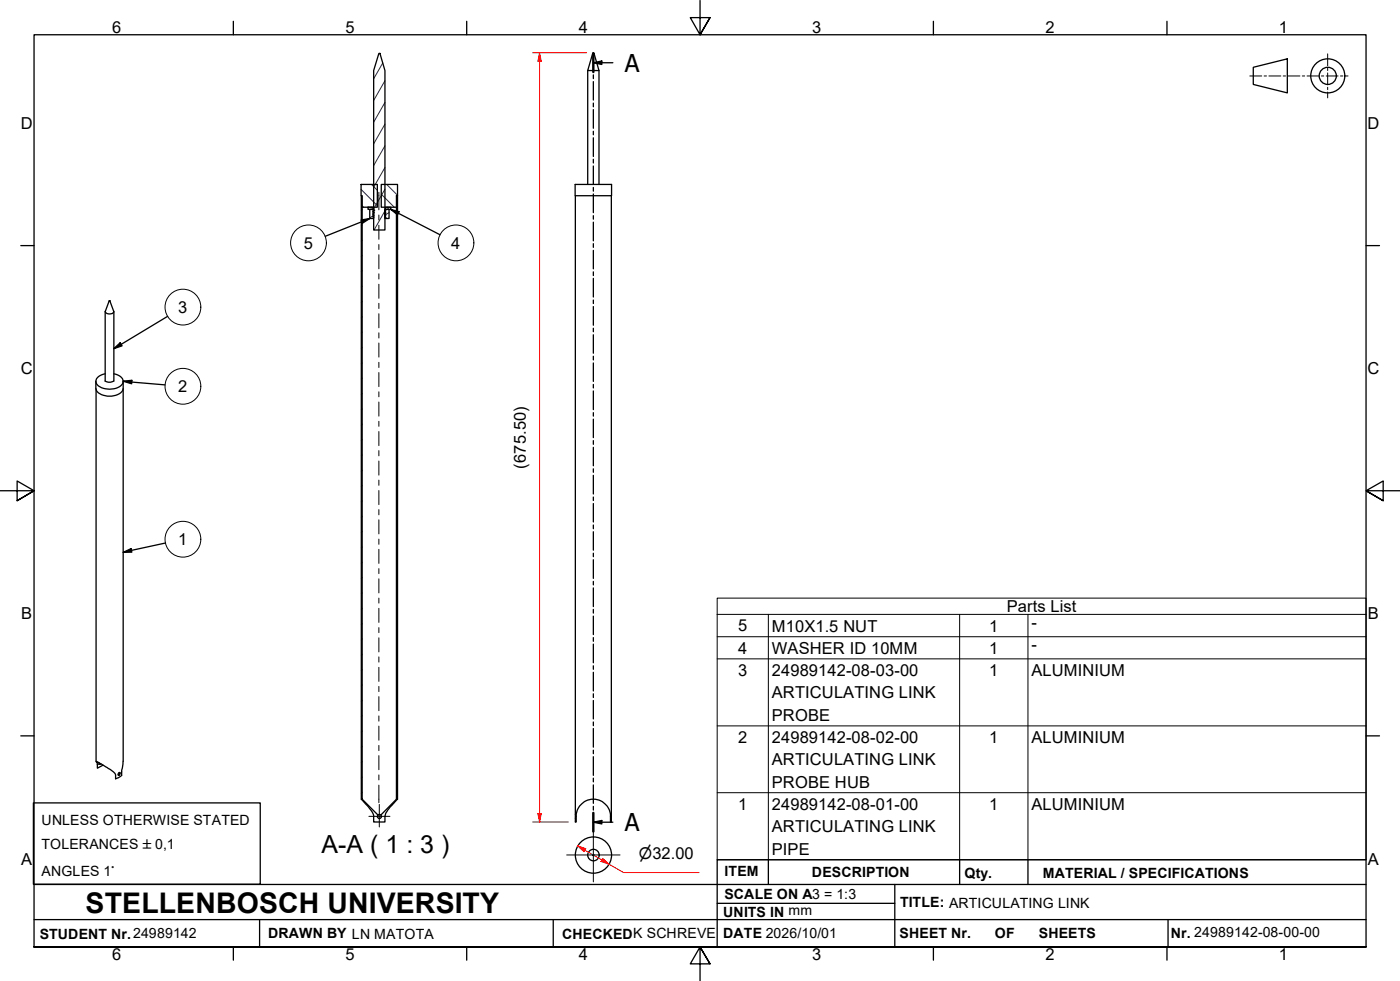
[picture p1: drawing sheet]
<svg xmlns="http://www.w3.org/2000/svg" width="410mm" height="287mm" viewBox="0 0 410 287" stroke-linecap="round" stroke-linejoin="round" font-family="sans-serif">
<!-- layer: Hatch -->
<g fill="none" stroke="#1e1e47" stroke-width=".29">
<path d="M112.1 18.4l-2.7 4.7M112.7 23.6l-3.3 5.8M112.7 30l-3.3 5.8M112.7 36.3l-3.3 5.8M105.7 55.4l4.8 4.8M108.8 54l1.7 1.7M111.6 56.8l3.8 3.9M112.7 42.7l-3.3 5.8M112.7 49l-3.3 5.8M112.7 55.4l-3.3 5.8M113.2 54l3.2 3.2M116.4 60l-.3 .3"/>
<path d="M105.9 60.1l.5 .6M106 70.3l-.2 .3M106 79.3l-.2 .2M106 74.8l-.2 .3M106 65.8l-.2 .3M106 61.3l-.2 .3M108.8 60.7l.4 .6M109.5 63.1l-1.2 .7M112.7 61.7l-3.2 5.6M113.4 60.7l.4 .6M113.9 62.2l-1.2 .7M116.4 77.9l-.3 .3"/>
<path d="M116.4 73.5l-.3 .2M116.4 69l-.3 .2M116.4 64.5l-.3 .2M106 97.2l-.2 .3M106 92.7l-.2 .3M106 88.3l-.2 .2M106 83.8l-.2 .2M116.4 95.9l-.3 .3M116.4 91.4l-.3 .3M116.4 86.9l-.3 .3M116.4 82.4l-.3 .3M106 115.2l-.2 .3"/>
<path d="M106 101.7l-.2 .3M106 119.7l-.2 .3M106 110.7l-.2 .2M106 106.2l-.2 .3M116.4 118.4l-.3 .2M116.4 113.9l-.3 .2M116.4 109.4l-.3 .2M116.4 104.9l-.3 .3M116.4 100.4l-.3 .3M106 133.2l-.2 .2M106 137.7l-.2 .2M106 128.7l-.2 .2"/>
<path d="M106 124.2l-.2 .3M116.4 136.3l-.3 .3M116.4 131.8l-.3 .3M116.4 127.3l-.3 .3M116.4 122.8l-.3 .3M106 146.6l-.2 .3M106 155.6l-.2 .3M106 151.1l-.2 .3M106 142.1l-.2 .3M116.4 158.8l-.3 .2M116.4 154.3l-.3 .3M116.4 149.8l-.3 .3"/>
<path d="M116.4 145.3l-.3 .3M116.4 140.8l-.3 .2M106 178.1l-.2 .2M106 164.6l-.2 .3M106 173.6l-.2 .2M106 169.1l-.2 .3M106 160.1l-.2 .3M116.4 176.7l-.3 .3M116.4 172.2l-.3 .3M116.4 167.7l-.3 .3M116.4 163.3l-.3 .2M106 196l-.2 .3"/>
<path d="M106 191.5l-.2 .3M106 187l-.2 .3M106 182.6l-.2 .2M116.4 199.2l-.3 .3M116.4 194.7l-.3 .3M116.4 190.2l-.3 .3M116.4 185.7l-.3 .2M116.4 181.2l-.3 .3M106 209.5l-.2 .3M106 218.5l-.2 .2M106 214l-.2 .3M106 205l-.2 .2"/>
<path d="M106 200.5l-.2 .3M116.4 217.1l-.3 .3M116.4 212.7l-.3 .2M116.4 208.2l-.3 .2M116.4 203.7l-.3 .2M106 231.9l-.2 .3M106 227.5l-.2 .2M106 223l-.2 .2M116.4 230.6l-.3 .3M116.4 226.1l-.3 .3M116.4 221.6l-.3 .3"/>
</g>
<!-- layer: Visible Edges(ISO) -->
<g fill="none" stroke="#000" stroke-width=".38">
<path d="M110.9 15.6h.4l1.4 5.1v46.6h-3.3v-46.6zM173.5 15.6l-1.4 5.1h3.3l-1.5-5.1M173.5 15.6h.4M173.6 15.6l.1-.1 .2 .1M172.1 20.7v33.3M175.4 20.7v33.3M105.7 54h4.8v6.7h-4.6zM105.8 57.3h.2v176.6h-.2zM111.6 54h4.8l-.1 6.7h-4.7zM116.1 57.3h.3v176.6h-.3zM168.4 54h10.7v3.3h-10.7zM168.5 57.3v183.3h.2v-1.6a5 5 0 0 1 5-5.1 5 5 0 0 1 5.1 5.1v1.6h.2v-183.3"/>
<path d="M107.8 60.7h1.5v.6h-1.5zM108.3 61.3h.9l.3 .3-.3 .2 .3 .3-.3 .2 .3 .3-.3 .2 .3 .3-.3 .4 .3 .1-.3 .4h-.9zM109.2 64h.2M109.2 62.3l.2 .1M109.2 61.8l.2 .1M109.2 62.8l.2 .1M109.2 62.4l.2 .1M109.2 61.9l.2 .1M109.2 62.9h.2M109.2 61.4l.2 .1M109.2 63.5h.2M109.2 63.3h.2"/>
<path d="M109.2 61.4h.2M109.3 61.3h.1M112.7 61.5h.1M112.7 62.5l.2 .1M112.7 61.5h.2M112.7 62.1h.2M112.7 63l.2 .1M112.7 62.6l.2 .1M112.7 62.2h.2M112.7 63.1l.2 .1M112.7 61.7h.2M112.7 63.6l.2 .1"/>
<path d="M112.7 63.5l.2 .1M112.7 61.3h.1M112.7 64h.3M112.7 63.8h.1M112.8 60.7h1.6v.6h-1.6zM113 61.3h.9v2.7h-.9l-.2-.2 .1-.2-.3-.3 .3-.2-.3-.3 .3-.2-.3-.2 .3-.3-.3-.2zM30.8 91.2v20.4M31.9 88.1l.3 .1zM31.9 88.2l-1 2.9a1.4 1.4 0 0 0 2.4 .2l-1.1-3.1M33.3 91.2v20.4M28.1 111.6v2.1a2.86 2.86 0 0 0 2.8 2.1 4.5 4.5 0 0 0 5.1-1.8l.1-2.4M28.1 113.9v108.9"/>
<path d="M30.8 109.4a2.6 2.6 0 0 0-2.7 2.6 4.2 4.2 0 0 0 4.6 1.9 3.3 3.3 0 0 0 3.4-2.3 2.82 2.82 0 0 0-2.8-2.2M36.1 113.9v108.9l-.5 2.8a1.84 1.84 0 0 1-1.8 2.4v-1a5.3 5.3 0 0 0-2.8-2.5l-2.9-1.7 .4 .8v1.3l1.7-.9M29.1 223.3l.1 .4 .3-.1M29.4 223.5l-.3 .2M34.7 226.3l.3-.2a.37 .37 0 0 1 .1 .6 .37 .37 0 0 1-.6 0zM35 226.1l.1 .3-.5 .4M105.8 233.9l1.8 2a5.8 5.8 0 0 1 1.8 3.1v1.6h3.3v-1.6a11.2 11.2 0 0 1 3.3-4.6l.4-.5M106 233.9l4.7 4.7M110.5 239a.6 .6 0 0 0 .6 .6 .6 .6 0 0 0 .6-.6M110.7 238.6l.6-.1 .3 .5M110.7 238.6l-.2 .4M116.1 233.9l-4.6 4.7"/>
<circle cx="173.8" cy="250.3" r="5.3"/>
<circle cx="173.8" cy="250.3" r="1.68"/>
<circle cx="173.8" cy="250.3" r=".16"/>
</g>
<!-- layer: Visible Tangent Edges(ISO) -->
<path d="M29.1 223.5l-.6 .4" fill="none" stroke="#000" stroke-width=".38"/>
<!-- layer: Visible Edges(ISO) -->
<circle cx="109.4" cy="61.5" r=".19" fill="#000"/>
<!-- layer: Symbols(ISO) -->
<g fill="none" stroke="#000" stroke-width=".29">
<path d="M210 179.8v-4.7h190v4.7M210 179.8v71.9h190v-71.9M210 179.8h190M225 179.8v71.9M281 179.8v71.9M301 179.8v71.9M210 186.4h190M210 192.9h190M210 212.5h190M210 232h190"/>
<circle cx="53.6" cy="89.9" r="5.2"/>
<circle cx="53.6" cy="113.1" r="5.2"/>
<circle cx="53.6" cy="157.8" r="5.2"/>
</g>
<!-- layer: Section View Lines(ISO) -->
<g fill="none" stroke="#000" stroke-width=".38">
<path d="M173.7 18.4l2.5-.5v1zM173.7 15.6v5.5M173.7 18.4h5.8M173.7 21.9v1.1M173.7 23.9v5.4M173.7 30.2v1.1M173.7 32.1v5.4M173.7 38.4v1M173.7 40.3v5.5M173.7 46.6v1.1M173.7 48.6v5.4M173.7 54.9v1.1"/>
<path d="M173.7 56.8v5.4M173.7 63.1v1M173.7 65v5.5M173.7 71.3v1.1M173.7 73.3v5.4M173.7 79.6v1.1M173.7 81.5v5.4M173.7 87.8v1.1M173.7 89.7v5.5M173.7 96.1v1M173.7 98v5.4M173.7 104.3v1.1"/>
<path d="M173.7 106.2v5.4M173.7 112.5v1.1M173.7 114.4v5.5M173.7 120.8v1M173.7 122.7v5.4M173.7 129v1.1M173.7 131v5.3M173.7 137.2v1.1M173.7 139.1v5.5M173.7 145.5v1M173.7 147.4v5.4M173.7 153.7v1.1"/>
<path d="M173.7 155.7v5.4M173.7 161.9v1.1M173.7 163.8v5.5M173.7 170.2v1M173.7 172.1v5.5M173.7 178.4v1.1M173.7 180.4v5.4M173.7 186.6v1.1M173.7 188.5v5.5M173.7 194.9v1M173.7 196.8v5.5M173.7 203.1v1.1"/>
<path d="M173.7 205.1v5.4M173.7 211.3v1.1M173.7 213.2v5.5M173.7 219.6v1M173.7 221.5v5.5M173.7 227.8v1.1M173.7 229.8v5.4M173.7 236v1.1M173.7 237.9v5.5M173.7 240.7l2.5-.5v1zM173.7 240.7h5.8"/>
</g>
<path d="M173.7 15.6v5.5M173.7 237.9v5.5" fill="none" stroke="#000" stroke-width=".7"/>
<path d="M173.7 18.4l2.5-.5v1zM173.7 240.7l2.5-.5v1z" fill="#000"/>
<!-- layer: Border_0 -->
<g fill="none" stroke="#000" stroke-width=".38">
<path d="M68.3 6.2v4M136.7 6.2v4M205 .1v10.1l-2.9-5h5.8l-2.9 5 2.9-5M273.3 6.2v4M341.7 6.2v4M6.1 71.9h3.9M400 71.9h3.9M0 143.7h10l-5-2.9v5.8l5-2.9-5 2.9M410 143.7h-10l5-2.9v5.8l-5-2.9 5 2.9M6.1 215.4h3.9M400 215.4h3.9M10 277.2v-267h390v267h-390h390"/>
<path d="M68.3 277.2v3.9M136.7 277.2v3.9M273.3 277.2v3.9M341.7 277.2v3.9M207.9 282.1l-2.9-4.9 2.9 4.9h-5.8l2.9-4.9v10"/>
</g>
<!-- layer: Sketch Geometry(ISO) -->
<g fill="none" stroke="#000" stroke-width=".38">
<path d="M367 19.7l9.9-2.5v10l-9.9-2.5zM30.8 111.5l1.2 .4 1.3-.4M9.8 235h66.4v23.8h-66.4zM10 258.9h390M225 251.7v7.2M262 258.9v18.3M281 251.7v7.2M301 251.7v7.2M400 251.7h-190v25.5M10 277.2h390M10 269.2h390M76 269.2v8"/>
<path d="M162 269.2v8M210 264.4h52M342 269.2v8"/>
<circle cx="388.8" cy="22.2" r="5"/>
<circle cx="388.8" cy="22.2" r="2.51"/>
</g>
<g fill="none" stroke="#000" stroke-width=".29">
<path d="M388.7 15.8v3.5M388.7 20v.7M366 22.2h3.4M370.1 22.2h.7M371.5 22.2h3.5M375.7 22.2h.7M377.1 22.2h3.5M381.3 22.2h.7M382.7 22.2h3.5M386.9 22.2h.7M388.3 22.2h3.5M388.7 21.4v3.4"/>
<path d="M388.7 25.5v.7M388.7 26.9v1.8M392.5 22.2h.7M393.9 22.2h.8"/>
</g>
<!-- layer: Symbols(ISO) -->
<path d="M49.1 92.6l-15.8 9.5M33.3 102.1l1.9-1.8 .6 .9zM36.1 111.6l2.5-.3-.1 1zM36.1 111.6l12.2 1.1M48.5 159l-12.4 2.7M36.1 161.7l2.3-1.1 .2 1z" fill="none" stroke="#000" stroke-width=".38"/>
<path d="M33.3 102.1l1.9-1.8 .6 .9zM36.1 111.6l2.5-.3-.1 1zM36.1 161.7l2.3-1.1 .2 1z" fill="#000"/>
<!-- layer: Dimensions(ISO) -->
<path d="M158 15.4v2.6" fill="none" stroke="#f00" stroke-width=".29"/>
<path d="M158 15.4l.5 2.6h-1z" fill="#f00"/>
<path d="M158 15.4l.5 2.6h-1zM158 238.1v2.5" fill="none" stroke="#f00" stroke-width=".29"/>
<path d="M157.5 238.1h1l-.5 2.5z" fill="#f00"/>
<path d="M156 15.4h15.8M158 18v220.1M157.5 238.1h1l-.5 2.5zM156 240.6h10.4M176.2 251.7l2.2 1.3" fill="none" stroke="#f00" stroke-width=".29"/>
<path d="M176.5 251.3l1.9 1.7-2.4-.8z" fill="#f00"/>
<path d="M169.1 247.6l2.2 1.3M176.5 251.3l1.9 1.7-2.4-.8z" fill="none" stroke="#f00" stroke-width=".29"/>
<path d="M169.1 247.6l2.4 .8-.5 .9z" fill="#f00"/>
<path d="M169.1 247.6l2.4 .8-.5 .9zM171.3 248.9l4.9 2.8M178.4 253l4.2 2.4h22.1" fill="none" stroke="#f00" stroke-width=".29"/>
<!-- layer: Symbols(ISO) -->
<path d="M105.7 64.4l2.6-.4-2.2 1.4zM108.3 64l-13.1 5.2M114.4 61.3l2.4 .7-.4 .9zM114.4 61.3l14.4 7.4" fill="none" stroke="#000" stroke-width=".38"/>
<path d="M105.7 64.4l2.6-.4-2.2 1.4zM114.4 61.3l2.4 .7-.4 .9z" fill="#000"/>
<g fill="none" stroke="#000" stroke-width=".29">
<circle cx="90.3" cy="71.1" r="5.2"/>
<circle cx="133.5" cy="71.1" r="5.2"/>
</g>
<!-- layer: Center Mark(ISO) -->
<path d="M108 239h6.2M111.1 235.5v6.6M165.9 250.3h15.6M173.7 242.5v15.6" fill="none" stroke="#000" stroke-width=".29"/>
<!-- layer: Centerline(ISO) -->
<g fill="none" stroke="#000" stroke-width=".29">
<path d="M110.9 56.3v5.1M110.9 62.9v1.5M110.9 65.9v4.2M110.9 71.6v1.4M110.9 74.6v4.1M110.9 80.2v1.5M110.9 83.2v4.1M110.9 88.8v1.5M110.9 91.8v4.2M110.9 97.4v1.5M110.9 100.4v4.1M110.9 106.1v1.5"/>
<path d="M110.9 109v4.2M110.9 114.7v1.5M110.9 117.7v4.1M110.9 123.3v1.5M110.9 126.3v4.1M110.9 131.9v1.5M110.9 135v4.1M110.9 140.5v1.6M110.9 143.6v4.1M110.9 149.2v1.5M110.9 152.2v4.1M110.9 157.8v1.5"/>
<path d="M110.9 160.8v4.1M110.9 166.4v1.5M110.9 169.4v4.2M110.9 175.1v1.4M110.9 178.1v4.1M110.9 183.7v1.5M110.9 186.7v4.1M110.9 192.3v1.5M110.9 195.3v4.2M110.9 200.9v1.6M110.9 203.9v4.1M110.9 209.6v1.5"/>
<path d="M110.9 212.5v4.2M110.9 218.2v1.5M110.9 221.2v4.1M110.9 226.8v1.5M110.9 229.8v5.2"/>
</g>
<text font-size="8.3" x="25.1" y="267.2">STELLENBOSCH UNIVERSITY</text>
<text font-size="7.3" x="94.1" y="249.8">A-A ( 1 : 3 )</text>
<g font-size="7.2">
<text x="182.9" y="21">A</text>
<text x="182.9" y="243.3">A</text>
</g>
<g font-size="4.8">
<text x="32.8" y="9.7">6</text>
<text x="101.2" y="9.7">5</text>
<text x="169.5" y="9.7">4</text>
<text x="237.8" y="9.7">3</text>
<text x="306.1" y="9.7">2</text>
<text x="374.5" y="9.7">1</text>
<text x="6.1" y="37.8">D</text>
<text x="400.4" y="37.8">D</text>
<text x="89" y="72.8">5</text>
<text x="132.1" y="72.8">4</text>
<text x="52.2" y="91.6">3</text>
<text x="6.1" y="109.6">C</text>
<text x="400.4" y="109.6">C</text>
<text x="52.2" y="114.8">2</text>
<text x="153.9" y="137.2" transform="rotate(-90 153.9 137.2)">(675.50)</text>
<text x="52.2" y="159.6">1</text>
<text x="294.8" y="179.2">Parts List</text>
<text x="6.2" y="181.3">B</text>
<text x="216.2" y="184.8">5</text>
<text x="226" y="184.9">M10X1.5 NUT</text>
<text x="289.6" y="184.9">1</text>
<text x="302" y="183.8">-</text>
<text x="400.5" y="181.3">B</text>
<text x="216.2" y="191.4">4</text>
<text x="226" y="191.4">WASHER ID 10MM</text>
<text x="289.6" y="191.4">1</text>
<text x="302" y="190.4">-</text>
<text x="216.2" y="197.9">3</text>
<text x="226" y="197.9">24989142-08-03-00</text>
<text x="289.6" y="197.9">1</text>
<text x="302" y="197.9">ALUMINIUM</text>
<text x="226" y="204.4">ARTICULATING LINK</text>
<text x="226" y="211">PROBE</text>
<text x="216.2" y="217.5">2</text>
<text x="226" y="217.5">24989142-08-02-00</text>
<text x="289.6" y="217.5">1</text>
<text x="302" y="217.5">ALUMINIUM</text>
<text x="226" y="224">ARTICULATING LINK</text>
<text x="226" y="230.6">PROBE HUB</text>
<text x="216.2" y="237.1">1</text>
<text x="226" y="237.1">24989142-08-01-00</text>
<text x="289.6" y="237.1">1</text>
<text x="302" y="237.1">ALUMINIUM</text>
<text x="226" y="243.6">ARTICULATING LINK</text>
<text x="226" y="250.1">PIPE</text>
<text x="6.2" y="253.1">A</text>
<text x="400.5" y="253.1">A</text>
<text x="32.8" y="281.1">6</text>
<text x="101.2" y="281.1">5</text>
<text x="169.5" y="281.1">4</text>
<text x="237.8" y="281.1">3</text>
<text x="306.1" y="281.1">2</text>
<text x="374.5" y="281.1">1</text>
</g>
<text font-size="4.6" x="187.1" y="251.5">⌀32.00</text>
<g font-size="4.1">
<text x="12.2" y="241.4">UNLESS OTHERWISE STATED</text>
<text x="12.2" y="248.4">TOLERANCES ±0,1</text>
<text x="12.2" y="256.6">ANGLES 1°</text>
<text x="212.2" y="256.5">ITEM</text>
<text x="237.7" y="256.7">DESCRIPTION</text>
<text x="282.4" y="256.9">Qty.</text>
<text x="305.4" y="256.9">MATERIAL / SPECIFICATIONS</text>
<text x="212.1" y="263">SCALE ON A3 = 1:3</text>
<text x="211.8" y="268.4">UNITS IN mm</text>
<text x="263.5" y="265.6">TITLE: ARTICULATING LINK</text>
<text x="11.6" y="274.8">STUDENT Nr.24989142</text>
<text x="78.5" y="274.6">DRAWN BY LN MATOTA</text>
<text x="164.6" y="274.8">CHECKEDK SCHREVE</text>
<text x="211.8" y="274.6">DATE 2026/10/01</text>
<text x="263.4" y="274.6">SHEET Nr.</text>
<text x="291.3" y="274.6">OF</text>
<text x="304.2" y="274.6">SHEETS</text>
<text x="342.8" y="274.5">Nr. 24989142-08-00-00</text>
</g>
</svg>
